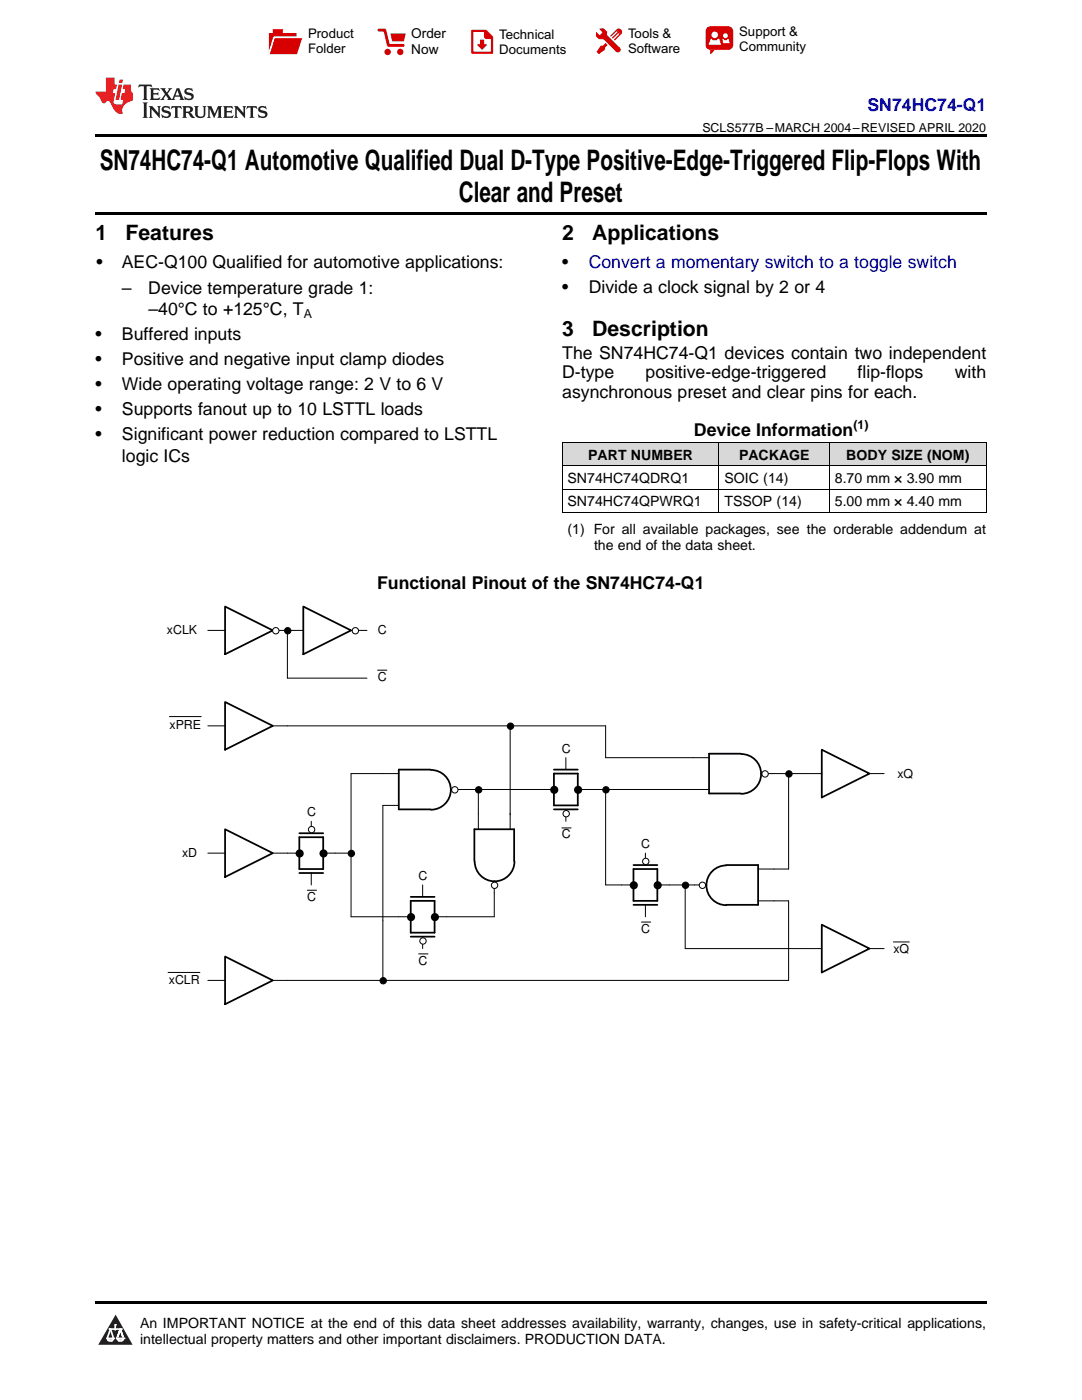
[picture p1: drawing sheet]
<svg xmlns="http://www.w3.org/2000/svg" width="216mm" height="279mm" viewBox="0 0 216 279" stroke-linecap="round" stroke-linejoin="round" font-family="sans-serif">
<g fill="#d8d8d8">
<path d="M112.2 88.4h31.3v4.6h-31.3z"/>
<path d="M143.5 88.4h22v4.6h-22z"/>
<path d="M165.5 88.4h31.3v4.6h-31.3z"/>
</g>
<path d="M23.1 262.4l3.4 6h-6.9z" fill-rule="evenodd" fill="#231f20"/>
<path d="M21.4 267.1h1.2l-.3 .5h-.3a.55 .55 0 0 1-.6-.5z" fill-rule="evenodd" fill="#fff"/>
<path d="M21.4 267.1h1.2l-.3 .5h-.3a.55 .55 0 0 1-.6-.5z" fill="none" stroke="#231f20" stroke-width=".34"/>
<path d="M21.4 267.1l1.2 .1-.3 .4h-.5z" fill="none" stroke="#fff" stroke-width=".34"/>
<path d="M23 265.3h.1" fill="none" stroke="#fff" stroke-width=".34"/>
<path d="M23 264.4v.9z" fill="#fff"/>
<path d="M23 264.4v.9z" fill="none" stroke="#fff" stroke-width=".34"/>
<circle cx="23" cy="264.4" r=".17" fill="#fff"/>
<path d="M21.9 265.2h.1" fill="none" stroke="#fff" stroke-width=".34"/>
<path d="M21.9 265.2h2.3z" fill="#fff"/>
<path d="M21.9 265.2h2.3z" fill="none" stroke="#fff" stroke-width=".34"/>
<circle cx="24.2" cy="265.2" r=".17" fill="#fff"/>
<path d="M23.3 267.1h.1" fill="none" stroke="#fff" stroke-width=".34"/>
<path d="M24 265.2l-.7 1.9z" fill-rule="evenodd" fill="#fff"/>
<path d="M24 265.2l-.7 1.9z" fill="none" stroke="#fff" stroke-width=".34"/>
<path d="M24 265.2l.7 1.9z" fill-rule="evenodd" fill="#fff"/>
<path d="M24 265.2l.7 1.9z" fill="none" stroke="#fff" stroke-width=".34"/>
<path d="M24.6 267.1h.1" fill="none" stroke="#fff" stroke-width=".34"/>
<circle cx="21.4" cy="267.1" r=".17" fill="#fff"/>
<path d="M22.1 265.2l-.7 1.9z" fill="#fff"/>
<path d="M22.1 265.2l-.7 1.9z" fill="none" stroke="#fff" stroke-width=".34"/>
<path d="M22.1 265.2l.5 1.9z" fill="#fff"/>
<path d="M22.1 265.2l.5 1.9z" fill="none" stroke="#fff" stroke-width=".34"/>
<circle cx="22.6" cy="267.1" r=".17" fill="#fff"/>
<path d="M23.4 267.1h1.3a.65 .65 0 0 1-.7 .5 .65 .65 0 0 1-.6-.5z" fill-rule="evenodd" fill="#fff"/>
<path d="M23.4 267.1h1.3a.65 .65 0 0 1-.7 .5 .65 .65 0 0 1-.6-.5z" fill="none" stroke="#231f20" stroke-width=".34"/>
<path d="M23.4 267.1h1.3l-.4 .5h-.6z" fill="none" stroke="#fff" stroke-width=".34"/>
<path d="M23.3 267.1h.1" fill="none" stroke="#fff" stroke-width=".34"/>
<circle cx="24.7" cy="267.1" r=".17" fill="#fff"/>
<path d="M19 259.7h177.8v.5h-177.8z" fill="#000"/>
<path d="M60.5 125.8h-3.2v9.5M70 125.8h3.2" fill="none" stroke="#000" stroke-width=".2"/>
<path d="M60.5 121l9.5 4.8-9.5 4.8z" fill="none" stroke="#000" stroke-width=".35"/>
<circle cx="70.9" cy="125.9" r=".63" fill="#fff"/>
<g fill="none" stroke="#000" stroke-width=".2">
<path d="M41.5 125.8h3.4M54.4 125.8h2.9M57.3 135.3h15.9M41.5 144.9h3.4M54.4 144.9h2.9M41.5 170.3h3.4M54.4 170.3h2.9M41.5 195.7h3.4M54.4 195.7h2.9"/>
<circle cx="57.4" cy="125.9" r=".63"/>
<circle cx="70.9" cy="125.9" r=".63"/>
</g>
<path d="M44.9 121l9.5 4.8-9.5 4.8zM44.9 140.1l9.5 4.8-9.5 4.7zM44.9 165.5l9.5 4.8-9.5 4.7zM44.9 190.9l9.5 4.8-9.5 4.7z" fill="none" stroke="#000" stroke-width=".35"/>
<circle cx="57.4" cy="125.9" r=".63" fill="#000"/>
<circle cx="55" cy="125.9" r=".63" fill="#fff"/>
<g fill="none" stroke="#000" stroke-width=".2">
<path d="M76.4 154.4h3.2M89.9 157.6h2.4M76.4 160.7h3.2"/>
<circle cx="55" cy="125.9" r=".63"/>
</g>
<path d="M85.9 153.6h-6.3v7.9h6.3M86 153.7a4 4 0 0 1 4 3.9 4 4 0 0 1-4 4" fill="none" stroke="#000" stroke-width=".35"/>
<circle cx="90.8" cy="157.6" r=".63" fill="#fff"/>
<g fill="none" stroke="#000" stroke-width=".2">
<path d="M95.4 162.3v3.2M98.6 175.8v2.4M101.8 162.3v3.2"/>
<circle cx="90.8" cy="157.6" r=".63"/>
</g>
<path d="M94.7 171.8v-6.3h7.9v6.3M94.7 171.9a4 4 0 0 0 4 4 4 4 0 0 0 4-4" fill="none" stroke="#000" stroke-width=".35"/>
<circle cx="98.7" cy="176.7" r=".63" fill="#fff"/>
<g fill="none" stroke="#000" stroke-width=".2">
<path d="M62.1 163.9v2.4M62.1 174.2v2.4"/>
<circle cx="98.7" cy="176.7" r=".63"/>
</g>
<path d="M59.7 167.1h4.8v6.3h-4.8zM59.7 174.2h4.8M59.7 166.3h4.8" fill="none" stroke="#000" stroke-width=".35"/>
<circle cx="62.2" cy="165.6" r=".63" fill="#fff"/>
<g fill="none" stroke="#000" stroke-width=".2">
<path d="M57.3 170.3h2.4M64.5 170.3h2.4M84.3 176.6v2.4M84.3 186.9v2.4"/>
<circle cx="62.2" cy="165.6" r=".63"/>
</g>
<g fill="#000">
<circle cx="59.8" cy="170.3" r=".64"/>
<circle cx="64.6" cy="170.3" r=".64"/>
</g>
<g fill="none" stroke="#000" stroke-width=".35">
<path d="M82 179.8h4.7v6.3h-4.7zM82 179h4.7M82 186.9h4.7"/>
<circle cx="59.8" cy="170.3" r=".64"/>
<circle cx="64.6" cy="170.3" r=".64"/>
</g>
<circle cx="84.4" cy="187.8" r=".64" fill="#fff"/>
<g fill="none" stroke="#000" stroke-width=".2">
<path d="M70 154.4v28.6h12M120.8 151.2h20.7M138.3 157.6h3.2M151.8 154.4h2.4M66.9 170.3h3.1M86.7 183h2.4"/>
<circle cx="70.1" cy="170.3" r=".63"/>
<circle cx="84.4" cy="187.8" r=".64"/>
</g>
<g fill="#000">
<circle cx="70.1" cy="170.3" r=".63"/>
<circle cx="82" cy="183" r=".63"/>
<circle cx="86.8" cy="183" r=".63"/>
</g>
<g fill="none" stroke="#000" stroke-width=".35">
<path d="M147.8 150.4h-6.3v8h6.3M147.9 150.5a4 4 0 0 1 4 4 4 4 0 0 1-4 3.9"/>
<circle cx="82" cy="183" r=".63"/>
<circle cx="86.8" cy="183" r=".63"/>
</g>
<circle cx="152.7" cy="154.5" r=".63" fill="#fff"/>
<g fill="none" stroke="#000" stroke-width=".2">
<path d="M70 154.4h6.4M92.3 157.6h15.8M95.4 157.6v4.7M112.9 151.2v2.4M120.8 144.9v6.3M76.4 160.7v35M98.6 178.2v4.8h-9.5M112.9 161.5v2.4"/>
<circle cx="152.7" cy="154.5" r=".63"/>
</g>
<path d="M110.5 154.4h4.8v6.3h-4.8zM110.5 153.6h4.8M110.5 161.5h4.8" fill="none" stroke="#000" stroke-width=".35"/>
<circle cx="113" cy="162.4" r=".64" fill="#fff"/>
<g fill="none" stroke="#000" stroke-width=".2">
<path d="M108.1 157.6h2.4M115.3 157.6h2.4M128.8 170.3v2.3M128.8 180.6v2.4"/>
<circle cx="95.5" cy="157.6" r=".63"/>
<circle cx="113" cy="162.4" r=".64"/>
</g>
<g fill="#000">
<circle cx="95.5" cy="157.6" r=".63"/>
<circle cx="110.6" cy="157.6" r=".63"/>
<circle cx="115.4" cy="157.6" r=".63"/>
</g>
<g fill="none" stroke="#000" stroke-width=".35">
<path d="M126.4 173.4h4.8v6.4h-4.8zM126.4 172.6h4.8M126.4 180.6h4.8"/>
<circle cx="110.6" cy="157.6" r=".63"/>
<circle cx="115.4" cy="157.6" r=".63"/>
</g>
<circle cx="128.9" cy="171.9" r=".63" fill="#fff"/>
<g fill="none" stroke="#000" stroke-width=".2">
<path d="M117.7 157.6h20.6M120.8 157.6v19h5.6M131.2 176.6h2.3M138.6 176.6h2.4M151.3 179.8h3.1M151.3 173.4h3.1"/>
<circle cx="120.9" cy="157.6" r=".63"/>
<circle cx="128.9" cy="171.9" r=".63"/>
</g>
<g fill="#000">
<circle cx="120.9" cy="157.6" r=".63"/>
<circle cx="126.5" cy="176.7" r=".64"/>
<circle cx="131.2" cy="176.7" r=".64"/>
</g>
<g fill="none" stroke="#000" stroke-width=".35">
<path d="M144.9 172.7a4 4 0 0 0-3.9 4 4 4 0 0 0 3.9 3.9M144.9 172.6h6.4v8h-6.4"/>
<circle cx="126.5" cy="176.7" r=".64"/>
<circle cx="131.2" cy="176.7" r=".64"/>
</g>
<circle cx="140.2" cy="176.7" r=".63" fill="#fff"/>
<g fill="none" stroke="#000" stroke-width=".2">
<path d="M112.2 97.6h84.6M112.2 93h84.6M112.2 88.3h84.6M112.2 88.4v13.9M143.5 88.4v13.9M165.5 88.4v13.9M196.8 88.4v13.9M112.2 102.3h84.6M75.3 133.7h1.9M33.8 143h6.3M57.3 144.9h63.5M101.8 144.9v17.7"/>
<path d="M154.2 154.4h9.8M157.4 154.4v19h-3M173.5 154.4h2.9M61.3 177.7h1.9M112.1 165.2h1.9M133.5 176.6h5.1M136.7 176.6v12.7h27.3M154.4 179.8h3v15.9h-100.1M33.5 194.1h6.4M83.5 190.4h1.9M128 184h1.8M173.5 189.3h2.9"/>
<path d="M178.3 188h3.1"/>
<circle cx="101.9" cy="144.9" r=".63"/>
<circle cx="157.4" cy="154.5" r=".63"/>
<circle cx="136.8" cy="176.7" r=".63"/>
<circle cx="140.2" cy="176.7" r=".63"/>
<circle cx="76.5" cy="195.7" r=".63"/>
</g>
<g fill="#000">
<circle cx="101.9" cy="144.9" r=".63"/>
<circle cx="157.4" cy="154.5" r=".63"/>
<circle cx="136.8" cy="176.7" r=".63"/>
<circle cx="76.5" cy="195.7" r=".63"/>
</g>
<path d="M164 149.6l9.5 4.8-9.5 4.7zM164 184.5l9.5 4.8-9.5 4.8z" fill="none" stroke="#000" stroke-width=".35"/>
<path d="M19 26.8h177.8v.6h-177.8zM19 42.3h177.8v.5h-177.8z" fill="#000"/>
<path d="M27.7 16.9l-.1 .6 .6-.3h.5v.2v2.2l-.2 .4h1l-.2-.4v-2.2v-.2h.5l.6 .3-.2-.6zM29.9 17.6l.2 .4v1.6l-.2 .4h1.9l.1-.6a1.09 1.09 0 0 1-1.3 .1v-.6h.6l.4 .2v-.7l-.2 .2h-.8v-.6l.2-.1a1.01 1.01 0 0 1 1 .3l-.1-.6zM32 17.6l.9 1.2-1 1.2h.9l-.2-.3 .5-.7 .5 .7-.3 .3h1.7l-.2-.3 .1-.4h1l.1 .4-.2 .3h1l-.3-.4-.7-2h-.5l-1 2.2-.8-1.1 .9-1.1h-.9l.2 .2-.4 .7-.4-.7 .2-.2zM35.4 18l.4 1h-.8zM37 17.7a.66 .66 0 0 0-.2 .8 .66 .66 0 0 0 .6 .4l.7 .2 .1 .2a.8 .8 0 0 1-.7 .4 .8 .8 0 0 1-.7-.5l.1 .8 .2-.2a.94 .94 0 0 0 1.1 .1 .94 .94 0 0 0 .4-.9 1.48 1.48 0 0 0-1.3-.6v-.4a1.1 1.1 0 0 1 1.2 .2l-.2-.6-.2 .1-.5-.1zM28.5 20.4l.2 .4v2.3l-.2 .4h1l-.2-.4v-2.3l.2-.4zM29.7 21.2l.2 .4v1.5l-.2 .4h.8l-.3-.4 .1-1.3 1.6 1.8v-2l.2-.4h-.7l.2 .2v1.1l-1.2-1.3zM32.5 21.3a.66 .66 0 0 0-.2 .8 .66 .66 0 0 0 .6 .4l.6 .2 .2 .2a.8 .8 0 0 1-.8 .4 .8 .8 0 0 1-.7-.5l.2 .7 .2-.1a.94 .94 0 0 0 1 .1 .94 .94 0 0 0 .5-1 1.47 1.47 0 0 0-1.3-.6l-.1-.3a1.1 1.1 0 0 1 1.3 .2l-.2-.6-.2 .1-.5-.2zM34.3 21.2l-.2 .6a.64 .64 0 0 1 .8-.3v1.6l-.2 .4h1l-.3-.4 .1-1.6a.66 .66 0 0 1 .8 .3l-.2-.6zM36.3 21.2l.3 .4v1.5l-.3 .4h1l-.2-.2v-.7h.5l.1 .1a.8 .8 0 0 0 1.2 .7l-1-1a.62 .62 0 0 0 .6-.5 .62 .62 0 0 0-.6-.7zM37.1 21.5h.1a.48 .48 0 0 1 .6 0 .48 .48 0 0 1 .1 .6l-.2 .1-.6 .1zM38.7 21.2l.2 .2a2.29 2.29 0 0 0 .4 2 1.05 1.05 0 0 0 1.7-.7v-1.3l.2-.2h-.8l.2 .4v1.1a.61 .61 0 0 1-.6 .6 .61 .61 0 0 1-.6-.6v-1.1l.3-.4zM41.3 21.2l.3 .4v1.5l-.3 .4h.8l-.2-.4v-1.4l.8 1.9 .9-1.9v1.4l-.2 .4h.9l-.2-.4v-1.5l.2-.4h-.8l-.7 1.5-.6-1.5zM44.5 21.2l.2 .4v1.5l-.2 .4h1.9l.2-.6a1.1 1.1 0 0 1-1.4 .2v-.7h.6l.4 .2v-.6l-.2 .1-.8 .1v-.6l.2-.1a1.02 1.02 0 0 1 1.1 .2l-.2-.5zM46.7 21.2l.2 .4v1.5l-.2 .4h.8l-.3-.4 .1-1.3 1.6 1.8v-2l.2-.4h-.7l.2 .2v1.1l-1.2-1.3zM49.3 21.2l-.1 .6a.64 .64 0 0 1 .8-.3v1.6l-.3 .4h1l-.2-.4v-1.6a.66 .66 0 0 1 .8 .3l-.1-.6zM51.7 21.3a.66 .66 0 0 0-.2 .7 .66 .66 0 0 0 .7 .5l.6 .2 .1 .2a.8 .8 0 0 1-.7 .4 .8 .8 0 0 1-.7-.5l.1 .7 .2-.1a.94 .94 0 0 0 1.1 .1 .94 .94 0 0 0 .4-1 1.48 1.48 0 0 0-1.2-.6l-.1-.3a1.1 1.1 0 0 1 1.2 .2l-.2-.6-.1 .1-.6-.2z" fill="#231f20"/>
<path d="M21.1 15.5v2.8h-2v.4l.9 .9a.96 .96 0 0 0 1 1 .59 .59 0 0 1 .5-.4 .59 .59 0 0 1 .5 .3l.4 .8a1.61 1.61 0 0 0 2.1 1.3 1.63 1.63 0 0 1 1.1-2.2l.9-.3v-1.5a1.6 1.6 0 0 1-.4-1.7h-1.4l-.2 .9h.5l-.2 .8h-.5l-.2 1v.3h.5l-.2 .9h-.7a.74 .74 0 0 1-1-.6l.3-1.6h-.5l.2-.8h.5l.1-.9h-.4v-1.4zM23.7 16.9l-.7 3h.8l.6-3zM23.8 15.9l-.1 .7h.7l.2-.7z" fill="#ee1d23"/>
<g fill="#d60000">
<path d="M54.4 5.8h2v.8h2.8v4.2h-5.5v-4.2h.7z" fill-rule="evenodd"/>
<path d="M54.7 7.5h5.6l-1 3.3h-5.6z" fill-rule="evenodd"/>
</g>
<path d="M54.6 7.4h5.8l-.1 .1h-5.5l-1.1 3.3z" fill-rule="evenodd" fill="#fff"/>
<path d="M54.6 7.4h5.8l-.1 .1h-5.5l-1.1 3.3z" fill="none" stroke="#fff" stroke-width=".2"/>
<path d="M75.6 6h1.2l.7 3.1h3" fill="none" stroke="#d60000" stroke-width=".56"/>
<g fill="#d60000">
<path d="M77.9 6.7h3.1l-.4 1.5h-2.3z" fill-rule="evenodd"/>
<circle cx="77.3" cy="10.4" r=".64"/>
<circle cx="79.9" cy="10.4" r=".64"/>
</g>
<path d="M94.2 6.2h2.7l1.3 1.2v3.1h-4z" fill="none" stroke="#d60000" stroke-width=".44"/>
<g fill="#d60000">
<path d="M95.8 7.9h.8v1h.6l-1 1.1-1-1v-.1h.6z" fill-rule="evenodd"/>
<path d="M96.6 6.2h.3l1.3 1.2v.4h-1.3l-.3-.4z" fill-rule="evenodd"/>
<path d="M119.6 5.7h.9l.6 .6 .1 .7 2.5 2.5-.8 .8-2.3-2.3-1.1-.2-.6-.6v-.8l.7 .6 .5-.4v-.2l-.4-.5z" fill-rule="evenodd"/>
<path d="M119.9 9.1h.4l.5-.5 .4 .4-.5 .5v.4l-1.2 .9-.5-.5z" fill-rule="evenodd"/>
<path d="M123 5.9a.67 .67 0 0 1 .9 0 .67 .67 0 0 1 0 .9z" fill-rule="evenodd"/>
<path d="M123 5.9l.9 .9-1.2 1.2h-.2l.1-.2 .9-.9 .1-.2h-.3l-.9 1h-.2v-.2l.9-1 .1-.2h-.3l-.9 1h-.2v-.2z" fill-rule="evenodd"/>
<circle cx="123.3" cy="9.9" r=".54"/>
</g>
<path d="M121.1 6.3l-.1 .7" fill="none" stroke="#d60000" stroke-width=".2"/>
<g fill="#d60000">
<path d="M141.1 5.5l.6-.2h3.6a.95 .95 0 0 1 1 .9v2.8a.95 .95 0 0 1-1 .9h-3.6a.95 .95 0 0 1-.9-.9v-2.8z" fill-rule="evenodd"/>
<path d="M141.7 9.9h.9l-.7 .9h-.2z" fill-rule="evenodd"/>
</g>
<g fill="#fff">
<path d="M144.3 8.6h1.3z"/>
<path d="M141.8 7.8h.3l.1 .2h.8l.2-.2h.3l.4 1.1h-2.5z" fill-rule="evenodd"/>
<path d="M144.2 7.8h.2l.2 .2h.4l.2-.2h.2l.2 .8h-1.3z" fill-rule="evenodd"/>
<circle cx="142.6" cy="6.9" r=".65"/>
<circle cx="144.8" cy="7.1" r=".48"/>
</g>
<g font-size="5.6">
<text x="19.9" y="33.9">SN74HC74-Q1 Automotive Qualified Dual D-Type Positive-Edge-Triggered Flip-Flops With</text>
<text x="91.5" y="40.3">Clear and Preset</text>
</g>
<g font-size="4.2">
<text x="19" y="47.8">1</text>
<text x="25" y="47.8">Features</text>
<text x="112.2" y="47.8">2</text>
<text x="118.2" y="47.8">Applications</text>
<text x="112.2" y="67">3</text>
<text x="118.2" y="67">Description</text>
</g>
<text font-size="3.5" fill="#00f" x="173.1" y="22.2">SN74HC74-Q1</text>
<g font-size="3.5">
<text x="19.2" y="53.5">•</text>
<text x="24.3" y="53.5">AEC-Q100 Qualified for automotive applications:</text>
<text x="112.2" y="53.5">•</text>
<text x="24.3" y="58.6">–</text>
<text x="29.6" y="58.6">Device temperature grade 1:</text>
<text x="112.2" y="58.5">•</text>
<text x="117.5" y="58.5">Divide a clock signal by 2 or 4</text>
<text x="29.6" y="62.8">–40°C to +125°C, T</text>
<text x="19" y="67.8">•</text>
<text x="24.3" y="67.8">Buffered inputs</text>
<text x="112.2" y="71.6">The SN74HC74-Q1 devices contain two independent</text>
<text x="19" y="72.8">•</text>
<text x="19" y="77.9">•</text>
<text x="24.3" y="72.8">Positive and negative input clamp diodes</text>
<text x="24.3" y="77.9">Wide operating voltage range: 2 V to 6 V</text>
<text x="112.2" y="75.5">D-type</text>
<text x="128.8" y="75.5">positive-edge-triggered</text>
<text x="171.1" y="75.5">flip-flops</text>
<text x="190.5" y="75.5">with</text>
<text x="19" y="82.9">•</text>
<text x="24.3" y="82.9">Supports fanout up to 10 LSTTL loads</text>
<text x="112.2" y="79.4">asynchronous preset and clear pins for each.</text>
<text x="19" y="87.9">•</text>
<text x="24.3" y="87.9">Significant power reduction compared to LSTTL</text>
<text x="138.5" y="87.1">Device Information</text>
<text x="24.3" y="92.1">logic ICs</text>
<text x="75.2" y="117.5">Functional Pinout of the SN74HC74-Q1</text>
</g>
<text font-size="3.5" fill="#0000c8" x="117.5" y="53.5">Convert a momentary switch to a toggle switch</text>
<g font-size="2.8">
<text x="117.4" y="91.8">PART NUMBER</text>
<text x="147.5" y="91.8">PACKAGE</text>
<text x="168.9" y="91.8">BODY SIZE (NOM)</text>
<text x="113.2" y="96.4">SN74HC74QDRQ1</text>
<text x="113.2" y="101.1">SN74HC74QPWRQ1</text>
<text x="144.6" y="96.4">SOIC (14)</text>
<text x="144.6" y="101.1">TSSOP (14)</text>
<text x="166.6" y="96.4">8.70 mm × 3.90 mm</text>
<text x="166.6" y="101.1">5.00 mm × 4.40 mm</text>
<text x="113.2" y="106.6">(1) For all available packages, see the orderable addendum at</text>
<text x="118.5" y="109.7">the end of the data sheet.</text>
<text x="27.9" y="265">An IMPORTANT NOTICE at the end of this data sheet addresses availability, warranty, changes, use in safety-critical applications,</text>
<text x="27.9" y="268.2">intellectual property matters and other important disclaimers. PRODUCTION DATA.</text>
</g>
<g font-size="2.7">
<text x="82.1" y="7.7">Order</text>
<text x="82.1" y="10.7">Now</text>
</g>
<g font-size="2.6">
<text x="61.5" y="7.6">Product</text>
<text x="61.5" y="10.6">Folder</text>
<text x="99.6" y="7.8">Technical</text>
<text x="99.6" y="10.8">Documents</text>
<text x="125.3" y="7.6">Tools &amp;</text>
<text x="125.3" y="10.6">Software</text>
<text x="147.5" y="7.2">Support &amp;</text>
<text x="147.5" y="10.2">Community</text>
</g>
<g font-size="2.5">
<text x="140.2" y="26.3">SCLS577B –MARCH 2004–REVISED APRIL 2020</text>
<text x="60.6" y="63.5">A</text>
<text x="170.3" y="85.7">(1)</text>
<text x="33.3" y="126.6">xCLK</text>
<text x="75.4" y="126.6">C</text>
<text x="75.4" y="135.9">C</text>
<text x="33.8" y="145.5">xPRE</text>
<text x="112.1" y="150.2">C</text>
<text x="179.1" y="155.2">xQ</text>
<text x="61.3" y="162.9">C</text>
<text x="112.1" y="167.3">C</text>
<text x="36.3" y="171.1">xD</text>
<text x="128" y="169.3">C</text>
<text x="61.3" y="179.8">C</text>
<text x="83.5" y="175.6">C</text>
<text x="128" y="186.1">C</text>
<text x="178.3" y="190.1">xQ</text>
<text x="33.7" y="196.5">xCLR</text>
<text x="83.5" y="192.5">C</text>
</g>
</svg>
